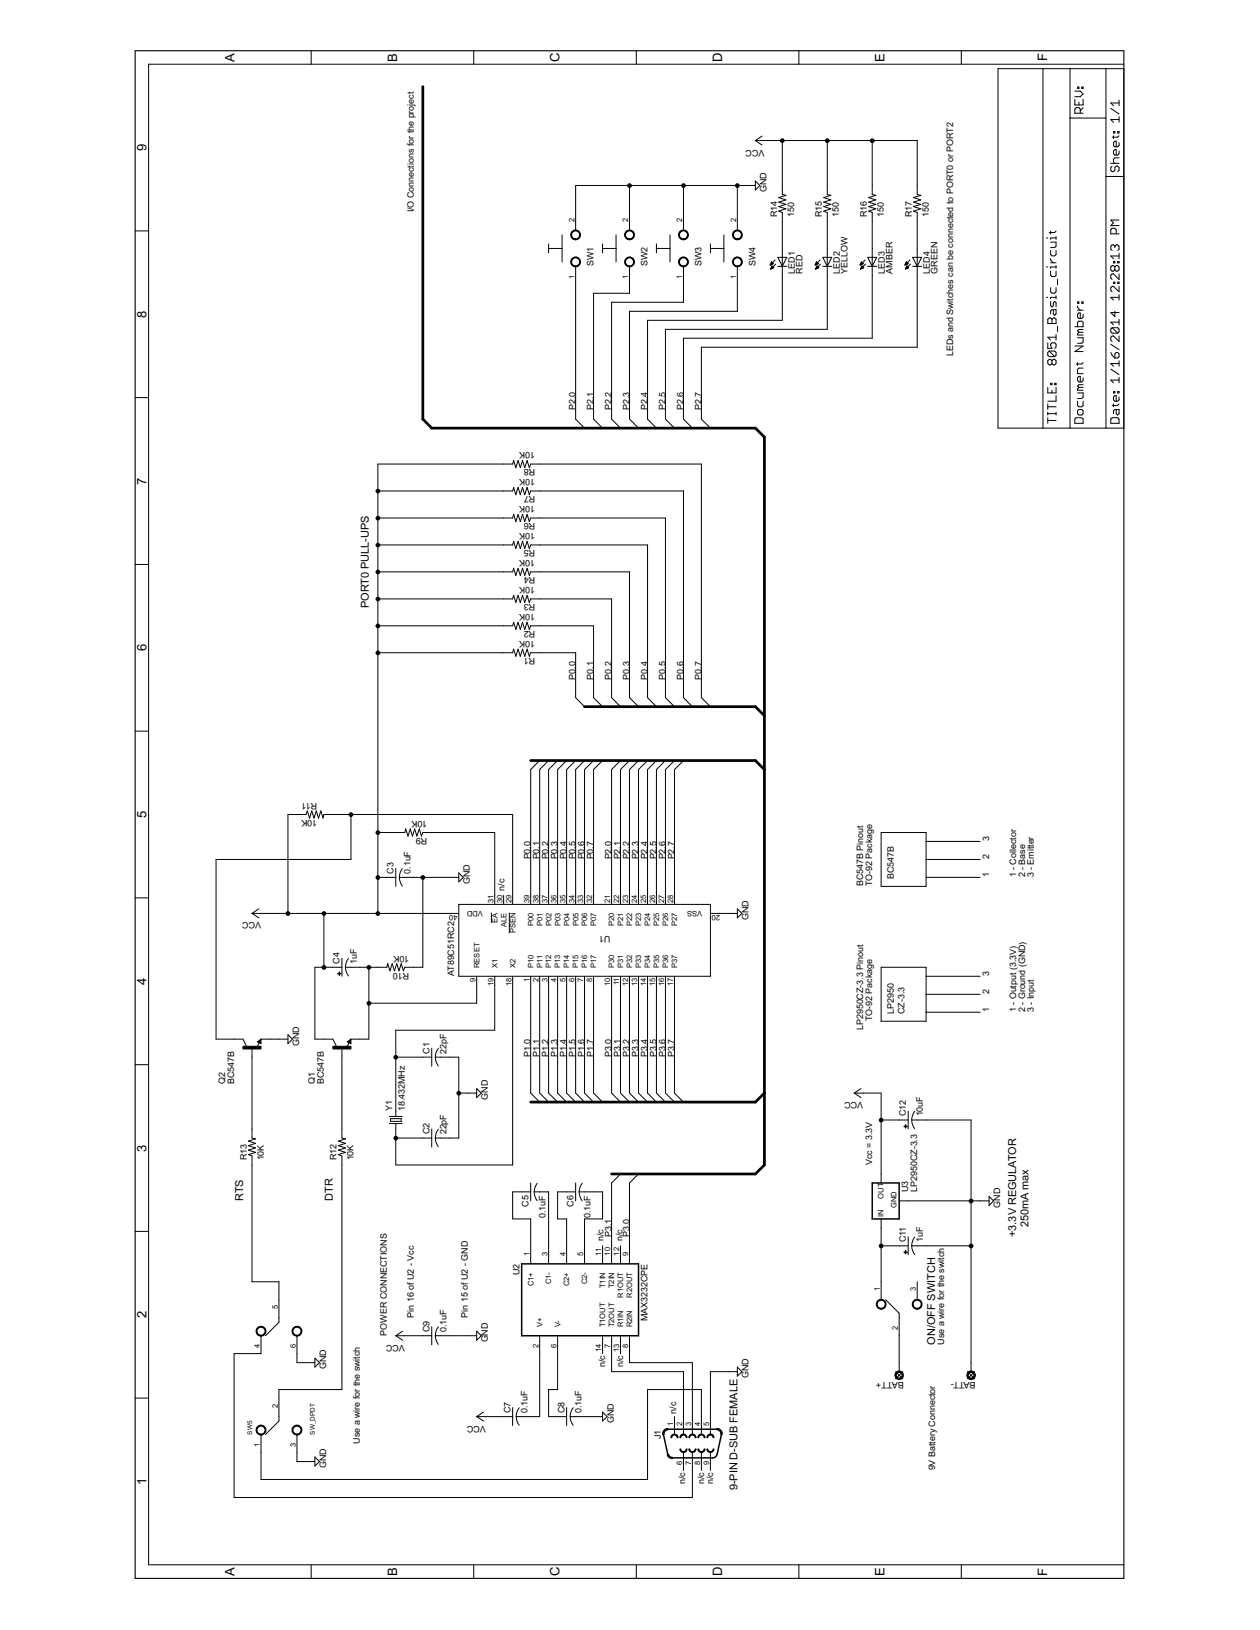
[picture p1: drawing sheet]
<svg xmlns="http://www.w3.org/2000/svg" width="216mm" height="279mm" viewBox="0 0 216 279" stroke-linecap="round" stroke-linejoin="round" font-family="sans-serif">
<g fill="none" stroke="#000" stroke-width=".17">
<path d="M53.3 8.7v2.3M81.2 8.7v2.3M109 8.7v2.3M136.9 8.7v2.3M164.7 8.7v2.3M171 11.8h21.6v61.6h-21.6zM178.7 11.8v61.6M183.3 11.8v61.6M184.2 17v1h1.4v-1M184.2 15.6h.9l.5 .5-.5 .5h-.9M184.6 14.9h.3v.3h-.3zM184.9 17.5v.5"/>
<path d="M185.1 19.4v-.7l-.2-.2h-.5l-.2 .2v.7h1.4M185.4 14.9h.2v.3h-.2zM185.6 18.5l-.5 .4M189.5 11.8v61.6M190.3 18.6l1.4 .9M191.7 17.2v.9M191.7 17.7h-1.4l.5 .4M192.6 11h-167.1v257.2h167.1M23.2 39.6h2.3M107.9 31.8v7.7M117.1 31.8v7.7M126.3 31.8v7.7"/>
<path d="M129.4 31.8h-30.8v7.7M129.4 24.1h27.8v9.2l.6 .2-1.3 .4 1.3 .4-1.3 .3 1.3 .4-1.3 .4 1.3 .4-1.3 .4 .7 .2v23.1h-37v12.3l1.5 1.6M129.4 31l.8 .8-.8 .8zM129.4 24.1l1.2 .8M130.6 23.3l-1.2 .8M134 24.1v9.2l.7 .2-1.3 .4 1.3 .4-1.3 .3 1.3 .4-1.3 .4 1.3 .4-1.3 .4 .6 .2v18.5h-23v16.9l1.5 1.6M141.8 24.1v9.2l.6 .2-1.3 .4 1.3 .4-1.3 .3 1.3 .4-1.3 .4 1.3 .4-1.3 .4 .7 .2v20.1h-27.8v15.3l1.6 1.6M149.5 24.1v9.2l.6 .2-1.3 .4 1.3 .4-1.3 .3 1.3 .4-1.3 .4 1.3 .4-1.3 .4 .7 .2v21.6h-32.4v13.8l1.5 1.6M180 39.6v.5M181 39.6l-.3 .3h-.9M183.3 20.2h6.2M189.5 30.2h3.1"/>
<path d="M190.3 28h1.4M190.6 28.5l-.3 .2v.5l.3 .2h.2l.2-.2v-.5l.3-.2h.2l.2 .2v.5l-.2 .2M190.8 22.6h.2v.2h-.2zM190.8 23.3v.4M191.5 22.6h.2v.2h-.2zM191.7 20v1M191.7 24.5v.4l-.2 .3h-.5l-.2-.3v-.4l.2-.3h.3v1M191.7 25.9v.5l-.2 .2h-.5l-.2-.2v-.5l.2-.3h.3v1M191.7 27.1h-.7l-.2 .2v.5l.2 .2M191.7 37.7h-1.4l.5 .5-.5 .5h1.4M191.7 23.3l-.2 .2h-.9M191.7 20.5h-1.4l.5 .5"/>
<path d="M94 41.8v1.5M94 42.6h2.3M96.3 40.3v4.6M98.6 45.7v26.1l1.6 1.6M103.3 41.8v1.5M103.3 42.6h2.3M105.6 40.3v4.6M107.9 45.7v4.6h-6.2v21.5l1.6 1.6M112.5 41.8v1.5M112.5 42.6h2.3M114.8 40.3v4.6M117.1 45.7v6.1h-12.3v20l1.5 1.6"/>
<path d="M121.7 41.8v1.5M121.7 42.6h2.3M124 40.3v4.6M126.3 45.7v7.7h-18.4v18.4l1.5 1.6M132 45.4h.1M132.1 45.2v.2M132.1 46.1h.1M132.1 45.1v.3M132.1 46v.1M132.2 45v.3M132.2 45.8v.3M132.2 44.9v.4"/>
<path d="M132.2 45.7v.3M132.3 45.6l-.2 .5M132.3 45.6l.3 .3-.5 .2M132.3 45v.3M132.3 45.6v.4M132.4 45v.3M132.4 45.7v.3M132.4 45.1v.1M132.5 45.2h.1M132.5 45.8v.1M132.5 45.2l-.3-.3-.2 .5M132.5 45.2l-.5 .2"/>
<path d="M132.8 44.6l-.8 .8M132.9 45.3l-.8 .8M133.3 44.1h1.5l-.8 1.6zM133.3 45.7h1.5M139.7 45.4h.1M139.8 45.2v.2M139.8 46.1h.1M139.8 45.1v.3M139.8 46v.1M139.9 44.9v.4M139.9 45.8v.3M139.9 45.7v.3"/>
<path d="M140 45.6l.3 .3-.6 .2zM140 45v.3M140 45.6v.4M140.1 45v.3M140.1 45.7v.3M140.1 45.1v.1M140.2 45.2h.1M140.2 45.8v.1M140.2 45.2l-.3-.3-.2 .5M140.2 45.2l-.5 .2M140.3 45.8v.1M140.5 44.6l-.8 .8"/>
<path d="M140.6 45.3l-.9 .8M141 45.7h1.5M141 44.1h1.5l-.7 1.6zM147.4 45.4h.1M147.5 45.2v.2M147.5 46.1h.1M147.5 45.1v.3M147.5 46v.1M147.6 44.9l.3 .3-.5 .2zM147.6 44.9v.4M147.6 45.8v.3M147.6 45.7v.3"/>
<path d="M147.7 45.6l.3 .3-.6 .2zM147.7 45v.3M147.7 45.6v.4M147.8 45v.3M147.8 45.7v.3M147.8 45.1v.1M147.9 45.2h.1M147.9 45.8v.1M148 45.8v.1M148.2 44.6l-.8 .8M148.3 45.3l-.9 .8M148.7 45.7h1.5"/>
<path d="M148.7 44.1h1.5l-.7 1.6zM155.1 45.4h.1M155.2 45.2v.2M155.2 46.1h.1M155.2 45.1v.3M155.2 46v.1M155.3 44.9v.4M155.3 45.8v.3M155.3 44.9l.3 .3-.5 .2zM155.3 45.7v.3M155.4 45.6l.3 .3-.5 .2zM155.4 45v.3"/>
<path d="M155.4 45.6v.4M155.5 45.1v.2M155.5 45.7v.3M155.5 45.1v.1M155.6 45.2h.1M155.6 45.8v.1M155.7 45.8v.1M155.9 44.6l-.8 .8M156 45.3l-.8 .8M156.4 45.7h1.5M156.4 44.1h1.5l-.7 1.6zM179.3 51h.2"/>
<path d="M179.3 45.8h.2M179.3 40.8h.2M179.5 54.7l.3-.2h.2l.3 .2 .2-.2h.2l.3 .2v.8h-1.5zM179.5 58.8v.9h.8l-.3-.5v-.2l.3-.2h.4l.3 .2v.5l-.3 .2M180 42.9v.7l.3 .3h.4l.3-.3v-.7M180 41.5h1v.7l-.3 .2h-.7M180 46.5v.7l.3 .2h.4l.3-.2v-.7M180 49.3v.7l.3 .2h.4l.3-.2v-.7M180 51.7v.7l.3 .2 .2-.2v-.5l.2-.2 .3 .2v.7M180 44.3v.3l.5 .4M180 45h1M180.3 54.7v.8"/>
<path d="M180.5 53.1v.7l.2 .2 .3-.2v-.7h-.7l-.3 .2v.5M181 51h-1v.2M181 40.6v.4M181 45.5v.5M181 50.7v.5M181 57.3v1M181 40.8h-1v.2M181 45.8h-1v.2M181 57.8h-1.5l.5 .5M181.2 47.9v.9M181.2 55.9v1M184.2 56h1.4v-.7l-.2-.2h-.5l-.3 .2v.7"/>
<path d="M184.2 59.3h1.4l-1.4 1h1.4M184.6 57.9h1v.7l-.2 .2h-.8M184.6 51.8h.3v.2h-.3zM184.6 52.5v.2l.5 .5M184.6 53.2h1M184.9 57l-.3 .2v.2h1M184.9 57h.7M185.4 51.8h.2v.2h-.2zM185.6 53.9v.5l-.2 .2h-.5l-.3-.2v-.5l.3-.3h.2v1M185.6 56.5h-.7l-.3 .2 .3 .3M190.3 59l1.4 .9M190.6 56.2h.9l.2 .2v.5l-.2 .2"/>
<path d="M190.6 56.2l-.3 .2v.5l.3 .2h.9M190.6 56.2l.9 .9M190.8 44.8h.2v.3h-.2zM190.8 48.4h.2v.2h-.2zM191 42.2l.3-.2h.2l.2 .2v.5l-.2 .2M191 45.8l.3-.3h.2l.2 .3v.4l-.2 .3h-.2l-.3-.3M191 42.2l-.2-.2h-.2l-.3 .2v.5l.3 .2M191 45.8l-.2-.3h-.2l-.3 .3v.4l.3 .3h.2l.2-.3M191 42.2v.3M191 45.8v.4M191 53.3v1l-.7-.7h1.4M191.3 40.1v-.7l-.3-.3h-.4l-.3 .3v.7h1.4"/>
<path d="M191.5 44.8h.2v.3h-.2zM191.5 48.4h.2v.2h-.2zM191.7 43.4v.9M191.7 46.9v1l-.9-1h-.2l-.3 .3v.5l.3 .2M191.7 49.1v.9l-.9-.9h-.2l-.3 .2v.5l.3 .2M191.7 50.5v.9M191.7 54.8v.9M191.7 57.6v.9l-.9-.9h-.2l-.3 .2v.5l.3 .2M191.7 55.2h-1.4l.5 .5M191.7 51h-1.4l.5 .4M191.7 43.9h-1.4l.5 .4M23.2 68.2h2.3"/>
<path d="M179.5 66.4v1h1.5v-1M179.5 72.1h1.5M179.5 69.2v1M179.5 70.7v.4M179.5 71.6v1M179.5 70.9h1.5M179.5 69.7h1.5M179.8 60.2l-.3 .2v.5l.3 .2h.9M179.8 60.2h.9l.3 .2v.5l-.3 .2M179.8 60.2l.9 .9M180 65.7h.3v.2h-.3zM180.3 61.8l-.3-.2h-.2l-.3 .2v.5l.3 .2h.2l.3-.2"/>
<path d="M180.3 61.8l.2-.2h.2l.3 .2v.5l-.3 .2h-.2l-.2-.2M180.3 61.8v.5M180.3 66.9v.5M180.7 65.7h.3v.2h-.3zM181 67.8v1h-1.5M181 70.7v.4M184.2 71.8l.2-.2h1l.2 .2v.8h-1.4zM184.6 67.4h1v.7l-.2 .2h-.8M184.6 68.8v.7l.3 .2h.5l.2-.2v-.7M184.6 62.1v.5M184.9 70.2h.5l.2 .2v.5l-.2 .2h-.5l-.3-.2v-.5zM184.9 66.4l-.3 .3v.2h1"/>
<path d="M184.9 66.4h.7M185.6 64.7v.5l-.2 .3h-.5l-.3-.3v-.5l.3-.2h.2v1M185.6 63.1h-.7l-.3 .2v.8h1M185.6 65.9h-.7l-.3 .3 .3 .2M185.6 62.1l-.2 .3h-1M190.3 71.8l.3-.2h.9l.2 .2v.8h-1.4zM190.3 63.3l1.4 .9M190.3 60.4l.3 .5 .4 .5M190.8 67.1h.2v.3h-.2zM190.8 69.2v.5M191 60.7l.3-.3h.2l.2 .3v.4l-.2 .3h-.5zM191.3 70.2v.7l.2 .2 .2-.2v-.7h-.7l-.2 .2v.5"/>
<path d="M191.5 67.1h.2v.3h-.2zM191.7 61.8v1M191.7 64.7v.9M191.7 68.1v.4l-.2 .3h-.5l-.2-.3v-.4l.2-.3h.3v1M191.7 69.2l-.2 .3h-.9M191.7 65.2h-1.4l.5 .4M191.7 62.3h-1.4l.5 .5M23.2 96.8h2.3M64.7 98h23.1l.2-.6 .4 1.2 .4-1.2 .4 1.2 .3-1.2 .4 1.2 .4-1.2 .4 1.2 .2-.6h17v21.6l1.5 1.5M64.7 93.4h23.1l.2-.6 .4 1.2 .4-1.2 .4 1.2 .3-1.2 .4 1.2 .4-1.2 .4 1.2 .2-.6h20.1v26.2l1.5 1.5M64.7 88.8h23.1l.2-.6 .4 1.2 .4-1.2 .4 1.2 .3-1.2 .4 1.2 .4-1.2 .4 1.2 .2-.6h23.1v30.8l1.6 1.5M64.7 84.2h23.1l.2-.7 .4 1.3 .4-1.3 .4 1.3 .3-1.3 .4 1.3 .4-1.3 .4 1.3 .2-.6h26.2v35.4l1.5 1.5"/>
<path d="M64.7 111.9h23.1l.2-.6 .4 1.2 .4-1.2 .4 1.2 .3-1.2 .4 1.2 .4-1.2 .4 1.2 .2-.6h7.7v7.7l1.6 1.5M64.7 107.3h23.1l.2-.6 .4 1.2 .4-1.2 .4 1.2 .3-1.2 .4 1.2 .4-1.2 .4 1.2 .2-.6h10.8v12.3l1.6 1.5M64.7 102.7h23.1l.2-.7 .4 1.3 .4-1.3 .4 1.3 .3-1.3 .4 1.3 .4-1.3 .4 1.3 .2-.6h13.9v16.9l1.5 1.5M23.2 125.3h2.3M60.1 139.6v7.7h-23.1v30.8h4.6l.6 1.3M92.5 130.4l-1.6 1.5v23.1M94 130.4l-1.5 1.5v23.1M95.5 130.4l-1.5 1.5v23.1M97.1 130.4l-1.6 1.5v23.1M98.6 130.4l-1.5 1.5v23.1M100.2 130.4l-1.6 1.5v23.1M101.7 130.4l-1.5 1.5v23.1"/>
<path d="M103.3 130.4l-1.6 1.5v23.1M106.3 130.4l-1.5 1.5v23.1M107.9 130.4l-1.6 1.5v23.1M109.4 130.4l-1.5 1.5v23.1M111 130.4l-1.6 1.5v23.1M112.5 130.4l-1.5 1.5v23.1M114 130.4l-1.5 1.5v23.1M115.6 130.4l-1.6 1.5v23.1M117.1 130.4l-1.5 1.5v23.1M121.7 121.1l-1.5-1.5v-40.1h-29.3l-.2 .7-.4-1.3-.4 1.3-.4-1.3-.3 1.3-.4-1.3-.4 1.3-.4-1.3-.2 .6h-23.1v77.1M23.2 153.9h2.3M43.2 156.6h35.4"/>
<path d="M43.2 156.6l1.1 .7M44.3 155.8l-1.1 .8M55.5 156.6v9.2M64.7 150.4h3.1M64.7 142.7h4.7l.1-.6 .4 1.2 .4-1.2 .4 1.2 .4-1.2 .3 1.2 .4-1.2 .4 1.2 .3-.6h12.3v12.3M67.8 148.9v3M68.4 150.4l.2 .8 .3 .7M68.4 150.4h10.2M68.9 148.9a2.48 2.48 0 0 0-.5 1.5M72.5 150.4v15.4h-3.1l-.3 .6-.4-1.2-.3 1.2-.4-1.2-.4 1.2-.4-1.2-.4 1.2-.4-1.2-.1 .6h-7.1M78.6 155h43.1v12.3h-43.1zM78.6 149.6l.8 .8-.8 .8z"/>
<path d="M84.2 156.4v1.8M86.3 153.5v1.5M87.3 156.4v3.6M87.8 155v-15.4h-32.3l-.1 .6-.4-1.2-.4 1.2-.4-1.2-.4 1.2-.4-1.2-.4 1.2-.3-1.2-.3 .6h-3.1v17M121.7 156.6h4.6M126.3 155.8l.8 .8-.8 .7zM151 142.7h7.7v9.2h-7.7zM158.7 147.3h9.2M158.7 144.2h9.2M158.7 150.4h9.2M43.2 179.7v15.4l.6 .1-1.2 .4 1.2 .4-1.2 .4 1.2 .4-1.2 .3 1.2 .4-1.2 .4 .6 .2v21.6h4.6v7l-2.3 2.3M44.1 178.6l.6-.5v.8z"/>
<path d="M44.4 178.6l.2-.1v.2l-.3-.1 .3-.3v.4M44.4 178.7l-.4 .8M44.7 178.1h4.6M49.3 177.4l.8 .7-.8 .8zM58.6 165.8h-4.6v12.3h3l.7 1.3M58.6 164.3v3M58.6 179.7v15.4l.6 .1-1.2 .4 1.2 .4-1.2 .4 1.2 .4-1.2 .3 1.2 .4-1.2 .4 .6 .2v40.1h-10.8v5.4l-2.3 2.3M59.2 165.8a2.48 2.48 0 0 0 .5 1.5M59.5 178.6l.6-.5v.8zM59.7 164.3l-.4 .7-.1 .8M59.8 178.7l-.3 .8M59.8 178.6l.2-.1v.2l-.3-.1 .3-.3v.4"/>
<path d="M63.2 165.8v12.3h-3.1M74 179.7v3.1M75.1 179.7a2.23 2.23 0 0 0-.5 1.5M81.7 167.3v4.7h-18.5M84.8 167.3v9.3h-17v14.8M87.8 167.3v32.4h-20v-7.1M90.9 167.3v20.1l1.6 1.5M92.5 167.3v20.1l1.5 1.5M94 167.3v20.1l1.5 1.5M95.5 167.3v20.1l1.6 1.5M97.1 167.3v20.1l1.5 1.5M98.6 167.3v20.1l1.6 1.5"/>
<path d="M100.2 167.3v20.1l1.5 1.5M101.7 167.3v20.1l1.6 1.5M104.8 167.3v20.1l1.5 1.5M106.3 167.3v20.1l1.6 1.5M107.9 167.3v20.1l1.5 1.5M109.4 167.3v20.1l1.6 1.5M111 167.3v20.1l1.5 1.5M112.5 167.3v20.1l1.5 1.5M114 167.3v20.1l1.6 1.5M115.6 167.3v20.1l1.5 1.5M151 165.8h7.7v9.2h-7.7zM158.7 170.4h9.2"/>
<path d="M158.7 167.3h9.2M158.7 173.5h9.2M23.2 182.5h2.3M66.7 191.4h2.2M66.7 192.6h2.2M66.9 191.7h1.8v.5h-1.8zM67.8 181.2h6.2M67.8 195.1h6.2M74 193.5v3.1M74.6 181.2l.1 .8 .4 .7M74.6 195.1l.1 .8 .4 .7M74.6 181.2h4v13.9h-4"/>
<path d="M75.1 193.6a2.23 2.23 0 0 0-.5 1.5M78.6 187.4h3.1M81.7 186.6l.8 .8-.8 .7zM146.4 187.4h4.6v15.4M146.4 187.4l1.1 .7M147.5 186.6l-1.1 .8M151 192h4.6M155.6 190.5v3M156.2 192a2.36 2.36 0 0 0 .5 1.5M156.2 192h10.2v43.1M156.7 190.5l-.3 .7-.2 .8M23.2 211.1h2.3"/>
<path d="M90.9 204.3h-3.1v4.6h3.1v7.7M90.9 202.8v3M91.5 204.3l.2 .8 .4 .7M91.5 204.3h2.5v12.3M92.1 202.8a2.36 2.36 0 0 0-.6 1.5M98.6 202.8v3M98.6 204.3h-3.1v4.6h1.6v7.7M99.2 204.3l.2 .8 .4 .7M99.8 202.8a2.36 2.36 0 0 0-.5 1.5h4v4.6h-3.1v7.7M103.3 213.6v3M106.3 201.2l-1.5 1.6v13.8M106.3 213.6v3"/>
<path d="M109.4 201.2l-1.5 1.6v13.8M151 208.9v13.9M151 213.6h4.6M154.1 205.8h15.4M155.6 212v3.1M156.2 213.6a2.48 2.48 0 0 0 .5 1.5M156.2 213.6h10.2M156.7 212l-.3 .7-.2 .9M157.2 219.7v3.1M169.5 205.1l.7 .7-.7 .8zM23.2 239.6h2.3M44.7 229v3h-4.6v24.7h78.5v-7.7"/>
<path d="M50.9 229v4.6h3.1M54 232.8l.7 .8-.7 .7zM67.8 229h6.2M67.8 229l1.2 .7M69 228.2l-1.2 .8M74 227.4v3.1M74.6 229l.1 .7 .4 .7M74.6 229h7.1M75.1 227.4a2.33 2.33 0 0 0-.5 1.6M81.7 228.2l.8 .8-.8 .7zM92.5 229v13.8h-4M95.5 229v9.2h-1.5v4.6h3.1"/>
<path d="M103.3 229v3M104.8 229v6.1h12.3v10.8M106.3 229v3M107.9 229v4.6h10.7v12.3M126.3 235.1h-4.6v10.8M126.3 234.3l.8 .8-.8 .8zM151.8 222.8l2.3 2.3v10M153.5 235.1l1.2 1.2M154.7 235.1l-1.2 1.2M165.8 235.1l1.2 1.2M167 235.1l-1.2 1.2M44.7 245.9v7.7h66.3v-15.4h9.2v7.7"/>
<path d="M50.9 245.9v4.6h3.1M54 249.7l.7 .8-.7 .8zM81.7 242.8h6.1M81.7 242.8l1.1 .8M82.8 242l-1.1 .8M87.8 241.3v3M88.5 242.8a2.36 2.36 0 0 0 .5 1.5M89 241.3a2.48 2.48 0 0 0-.5 1.5M97.1 241.3v3M98.2 241.3l-.4 .7-.1 .8M103.3 242.8h-5.6a2.36 2.36 0 0 0 .5 1.5M103.3 242l.7 .8-.7 .8z"/>
<path d="M115.6 242.8v3.1M117.1 249v3.1M120.2 249v3.1M121.7 249v3.1M53.3 268.2v2.4M81.2 268.2v2.4M109 268.2v2.4M136.9 268.2v2.4M164.7 268.2v2.4"/>
</g>
<path d="M89.4 216.6h20v12.4h-20zM149.5 202.8h4.6v6.1h-4.6zM113.7 245.9l.7 3.4M114.4 245h8.5M123.6 245.9l-.7 3.4-.4 .5-.4 .1h-6.9" fill="none" stroke="#000" stroke-width=".25"/>
<path d="M41.6 179.3h3.1v.5h-3.1zM57 179.3h3.1v.5h-3.1zM57.9 166.9h.5zM58.1 166.6l.1 .6zM154.9 193l.5 .1zM155.1 192.8l.1 .6zM154.9 214.6l.5 .1zM155.1 214.4l.1 .5z" fill="#000" stroke="#000" stroke-width=".17"/>
<g fill="#000" stroke="#000" stroke-width=".17">
<path d="M98 44.3a.85 .85 0 0 1 1.4 .2 .85 .85 0 0 1-.8 1.2v-.1a.7 .7 0 0 1-.6-1 .7 .7 0 0 1 1.1-.2 .7 .7 0 0 1-.3 1.2h-.2v.1a.85 .85 0 0 1-.7-.5 .85 .85 0 0 1 .1-.9z" fill-rule="evenodd"/>
<path d="M98 39.7a.85 .85 0 0 1 1.4 .2 .85 .85 0 0 1-.8 1.2v-.1a.69 .69 0 0 1-.6-1 .69 .69 0 0 1 1.1-.2 .69 .69 0 0 1-.3 1.1l-.2 .1v.1a.85 .85 0 0 1-.7-.5 .85 .85 0 0 1 .1-.9z" fill-rule="evenodd"/>
<path d="M107.3 44.3a.85 .85 0 0 1 1.4 .3 .85 .85 0 0 1-.8 1.1v-.1a.7 .7 0 0 1-.7-1 .7 .7 0 0 1 1.2-.2 .7 .7 0 0 1-.3 1.2h-.2v.1a.85 .85 0 0 1-.8-.5 .85 .85 0 0 1 .2-.9z" fill-rule="evenodd"/>
<path d="M107.3 39.7a.85 .85 0 0 1 1.4 .2 .85 .85 0 0 1-.8 1.2v-.1a.69 .69 0 0 1-.7-1 .69 .69 0 0 1 1.2-.2 .69 .69 0 0 1-.3 1.1l-.2 .1v.1a.85 .85 0 0 1-.8-.5 .85 .85 0 0 1 .2-.9z" fill-rule="evenodd"/>
<path d="M116.5 44.3a.85 .85 0 0 1 1.4 .2 .85 .85 0 0 1-.8 1.2v-.1a.7 .7 0 0 1-.7-1 .7 .7 0 0 1 1.2-.2 .7 .7 0 0 1-.3 1.2h-.2v.1a.85 .85 0 0 1-.8-.5 .85 .85 0 0 1 .2-.9z" fill-rule="evenodd"/>
<path d="M116.5 39.7a.85 .85 0 0 1 1.4 .2 .85 .85 0 0 1-.8 1.2v-.1a.69 .69 0 0 1-.7-1 .69 .69 0 0 1 1.2-.2 .69 .69 0 0 1-.3 1.1l-.2 .1v.1a.85 .85 0 0 1-.8-.5 .85 .85 0 0 1 .2-.9z" fill-rule="evenodd"/>
<path d="M125.7 44.3a.85 .85 0 0 1 1.4 .3 .85 .85 0 0 1-.8 1.1v-.1a.7 .7 0 0 1-.6-1 .7 .7 0 0 1 1.1-.2 .7 .7 0 0 1-.2 1.2h-.3v.1a.85 .85 0 0 1-.7-.5 .85 .85 0 0 1 .1-.9z" fill-rule="evenodd"/>
<path d="M125.7 39.7a.85 .85 0 0 1 1.4 .2 .85 .85 0 0 1-.8 1.2v-.1a.69 .69 0 0 1-.6-1 .69 .69 0 0 1 1.1-.2 .69 .69 0 0 1-.2 1.1l-.3 .1v.1a.85 .85 0 0 1-.7-.5 .85 .85 0 0 1 .1-.9z" fill-rule="evenodd"/>
<path d="M44.1 227.6a.85 .85 0 0 1 1.4 .2 .85 .85 0 0 1-.8 1.2v-.1a.69 .69 0 0 1-.6-1 .69 .69 0 0 1 1.1-.2 .69 .69 0 0 1-.2 1.1l-.3 .1v.1a.85 .85 0 0 1-.8-.5 .85 .85 0 0 1 .2-.9z" fill-rule="evenodd"/>
<path d="M50.3 227.6a.85 .85 0 0 1 1.4 .2 .85 .85 0 0 1-.8 1.2v-.1a.69 .69 0 0 1-.7-1 .69 .69 0 0 1 1.2-.2 .69 .69 0 0 1-.3 1.1l-.2 .1v.1a.83 .83 0 0 1-.8-.5 .83 .83 0 0 1 .2-.9z" fill-rule="evenodd"/>
<path d="M150.4 223a.85 .85 0 0 1 1.4 .2 .85 .85 0 0 1-.8 1.2v-.1a.69 .69 0 0 1-.7-1 .69 .69 0 0 1 1.2-.2 .69 .69 0 0 1-.3 1.1l-.2 .1v.1a.85 .85 0 0 1-.8-.5 .85 .85 0 0 1 .2-.9z" fill-rule="evenodd"/>
<path d="M153.6 235.2a.74 .74 0 0 1 1.2 .3 .74 .74 0 0 1-.7 1v-.3a.5 .5 0 0 1-.4-.7 .5 .5 0 0 1 .8-.1 .5 .5 0 0 1-.3 .8h-.1v.3a.74 .74 0 0 1-.7-.5 .74 .74 0 0 1 .2-.8z" fill-rule="evenodd"/>
<path d="M156.5 223a.85 .85 0 0 1 1.4 .2 .85 .85 0 0 1-.7 1.2v-.1a.69 .69 0 0 1-.7-1 .69 .69 0 0 1 1.1-.2 .69 .69 0 0 1-.2 1.1l-.2 .1v.1a.85 .85 0 0 1-.8-.5 .85 .85 0 0 1 .1-.9z" fill-rule="evenodd"/>
<path d="M165.9 235.2a.74 .74 0 0 1 1.2 .3 .74 .74 0 0 1-.7 1v-.3a.5 .5 0 0 1-.4-.7 .5 .5 0 0 1 .8-.1 .5 .5 0 0 1-.2 .8h-.2v.3a.74 .74 0 0 1-.7-.5 .74 .74 0 0 1 .2-.8z" fill-rule="evenodd"/>
<path d="M44.1 244.6a.85 .85 0 0 1 1.4 .2 .85 .85 0 0 1-.8 1.2v-.2a.69 .69 0 0 1-.6-.9 .69 .69 0 0 1 1.1-.2 .69 .69 0 0 1-.2 1.1h-.3v.2a.85 .85 0 0 1-.8-.5 .85 .85 0 0 1 .2-.9z" fill-rule="evenodd"/>
<path d="M50.3 244.6a.85 .85 0 0 1 1.4 .2 .85 .85 0 0 1-.8 1.2v-.2a.69 .69 0 0 1-.7-.9 .69 .69 0 0 1 1.2-.2 .69 .69 0 0 1-.3 1.1h-.2v.2a.83 .83 0 0 1-.8-.5 .83 .83 0 0 1 .2-.9z" fill-rule="evenodd"/>
<path d="M113.8 245.1l.6-.2v.2l-.5 .2-.1 .6h-.2a.77 .77 0 0 1 .2-.8z" fill-rule="evenodd"/>
<path d="M114.3 249.3h.3a.68 .68 0 0 0 .6 .5v.2h-.4l-.4-.3z" fill-rule="evenodd"/>
<path d="M115.2 246a.62 .62 0 0 1 .6-.1 .62 .62 0 0 1 .4 .5h-.2a.47 .47 0 0 0-.4-.4 .47 .47 0 0 0-.5 .4h-.1v-.1z" fill-rule="evenodd"/>
<path d="M116.5 248.4h.1a.47 .47 0 0 0 .5 .4 .47 .47 0 0 0 .5-.4h.1a.61 .61 0 0 1-.6 .6 .61 .61 0 0 1-.6-.6z" fill-rule="evenodd"/>
<path d="M116.7 246a.62 .62 0 0 1 .7-.1 .62 .62 0 0 1 .3 .5h-.1a.47 .47 0 0 0-.5-.4 .47 .47 0 0 0-.5 .4h-.1v-.1z" fill-rule="evenodd"/>
<path d="M118 248.4h.2a.46 .46 0 0 0 .4 .4 .46 .46 0 0 0 .5-.4h.2a.62 .62 0 0 1-.7 .6 .62 .62 0 0 1-.6-.6z" fill-rule="evenodd"/>
<path d="M118.2 246a.63 .63 0 0 1 .7-.1 .63 .63 0 0 1 .4 .5h-.2a.46 .46 0 0 0-.5-.4 .46 .46 0 0 0-.4 .4h-.2v-.1z" fill-rule="evenodd"/>
<path d="M119.6 248.4h.1a.47 .47 0 0 0 .5 .4 .47 .47 0 0 0 .4-.4h.2a.61 .61 0 0 1-.6 .6 .61 .61 0 0 1-.6-.6z" fill-rule="evenodd"/>
<path d="M119.8 246a.62 .62 0 0 1 .6-.1 .62 .62 0 0 1 .4 .5h-.2a.47 .47 0 0 0-.4-.4 .47 .47 0 0 0-.5 .4h-.1v-.1z" fill-rule="evenodd"/>
<path d="M121.1 248.4h.2a.47 .47 0 0 0 .4 .4 .47 .47 0 0 0 .5-.4h.1a.61 .61 0 0 1-.6 .6 .61 .61 0 0 1-.6-.6z" fill-rule="evenodd"/>
<path d="M121.3 246a.62 .62 0 0 1 .7-.1 .62 .62 0 0 1 .3 .5h-.1a.47 .47 0 0 0-.5-.4 .47 .47 0 0 0-.4 .4h-.2v-.1z" fill-rule="evenodd"/>
<path d="M122.9 244.9a.87 .87 0 0 1 .8 1h-.2l-.1-.6-.5-.2z" fill-rule="evenodd"/>
<circle cx="107.9" cy="31.8" r=".32"/>
<circle cx="117.1" cy="31.8" r=".32"/>
<circle cx="126.3" cy="31.8" r=".32"/>
<circle cx="134" cy="24.1" r=".32"/>
<circle cx="141.8" cy="24.1" r=".32"/>
<circle cx="149.5" cy="24.1" r=".32"/>
<circle cx="64.7" cy="98" r=".32"/>
<circle cx="64.7" cy="84.2" r=".32"/>
<circle cx="64.7" cy="93.4" r=".32"/>
<circle cx="64.7" cy="88.8" r=".32"/>
<circle cx="64.7" cy="107.3" r=".32"/>
<circle cx="64.7" cy="111.9" r=".32"/>
<circle cx="64.7" cy="102.7" r=".32"/>
<circle cx="60.1" cy="139.6" r=".32"/>
<circle cx="49.3" cy="156.6" r=".32"/>
<circle cx="55.5" cy="156.6" r=".32"/>
<circle cx="64.7" cy="156.6" r=".32"/>
<circle cx="64.7" cy="150.4" r=".32"/>
<circle cx="64.7" cy="142.7" r=".32"/>
<circle cx="72.5" cy="150.4" r=".32"/>
<circle cx="55.5" cy="165.8" r=".32"/>
<circle cx="63.2" cy="165.8" r=".32"/>
<circle cx="63.2" cy="172" r=".32"/>
<circle cx="67.8" cy="195.1" r=".32"/>
<circle cx="67.8" cy="181.2" r=".32"/>
<circle cx="78.6" cy="187.4" r=".32"/>
<circle cx="151" cy="192" r=".32"/>
<circle cx="151" cy="213.6" r=".32"/>
<circle cx="166.4" cy="205.9" r=".32"/>
<circle cx="166.4" cy="213.6" r=".32"/>
</g>
<path d="M23.2 8.7h169.4v261.9h-169.4z" fill="none" stroke="#000" stroke-width=".19"/>
<path d="M72.5 14.9v56.9l1.5 1.6h55.4l1.6 1.5v124.8l-1.6 1.5h-24.6M90.9 130.4h38.5l1.6 1.5M100.2 121.1h29.2l1.6 1.6M131 187.4l-1.6 1.5h-38.5" fill="none" stroke="#000" stroke-width=".47"/>
<g font-size="2.5">
<text x="40.2" y="10.6" transform="rotate(-90 40.2 10.6)">A</text>
<text x="68" y="10.6" transform="rotate(-90 68 10.6)">B</text>
<text x="95.9" y="10.7" transform="rotate(-90 95.9 10.7)">C</text>
<text x="123.7" y="10.7" transform="rotate(-90 123.7 10.7)">D</text>
<text x="151.6" y="10.6" transform="rotate(-90 151.6 10.6)">E</text>
<text x="179.4" y="10.5" transform="rotate(-90 179.4 10.5)">F</text>
<text x="25.1" y="25.9" transform="rotate(-90 25.1 25.9)">9</text>
<text x="25.1" y="54.5" transform="rotate(-90 25.1 54.5)">8</text>
<text x="25.1" y="83.1" transform="rotate(-90 25.1 83.1)">7</text>
<text x="25.1" y="111.7" transform="rotate(-90 25.1 111.7)">6</text>
<text x="25.1" y="140.2" transform="rotate(-90 25.1 140.2)">5</text>
<text x="25.1" y="168.8" transform="rotate(-90 25.1 168.8)">4</text>
<text x="25.1" y="197.4" transform="rotate(-90 25.1 197.4)">3</text>
<text x="25.1" y="226" transform="rotate(-90 25.1 226)">2</text>
<text x="25.1" y="254.6" transform="rotate(-90 25.1 254.6)">1</text>
<text x="40.2" y="270.1" transform="rotate(-90 40.2 270.1)">A</text>
<text x="68" y="270.1" transform="rotate(-90 68 270.1)">B</text>
<text x="95.9" y="270.2" transform="rotate(-90 95.9 270.2)">C</text>
<text x="123.7" y="270.2" transform="rotate(-90 123.7 270.2)">D</text>
<text x="151.6" y="270.1" transform="rotate(-90 151.6 270.1)">E</text>
<text x="179.4" y="270.1" transform="rotate(-90 179.4 270.1)">F</text>
</g>
<g font-size="2.1">
<text x="63.2" y="104.2" transform="rotate(-90 63.2 104.2)">PORT0 PULL-UPS</text>
<text x="41.6" y="205.9" transform="rotate(-90 41.6 205.9)">RTS</text>
<text x="57" y="205.9" transform="rotate(-90 57 205.9)">DTR</text>
<text x="174.1" y="212" transform="rotate(-90 174.1 212)">+3.3V REGULATOR</text>
<text x="176.3" y="210.3" transform="rotate(-90 176.3 210.3)">250mA max</text>
<text x="160.2" y="230.5" transform="rotate(-90 160.2 230.5)">ON/OFF SWITCH</text>
<text x="126.4" y="255.4" transform="rotate(-90 126.4 255.4)">9-PIN D-SUB FEMALE</text>
</g>
<g font-size="1.7">
<text x="131" y="25.6" transform="rotate(-180 131 25.6)">VCC</text>
<text x="131.4" y="33" transform="rotate(-90 131.4 33)">GND</text>
<text x="70.9" y="36.4" transform="rotate(-90 70.9 36.4)">I/O Connections for the project</text>
<text x="133.1" y="37.2" transform="rotate(-90 133.1 37.2)">R14</text>
<text x="136.1" y="37.2" transform="rotate(-90 136.1 37.2)">150</text>
<text x="140.8" y="37.2" transform="rotate(-90 140.8 37.2)">R15</text>
<text x="143.8" y="37.2" transform="rotate(-90 143.8 37.2)">150</text>
<text x="148.5" y="37.2" transform="rotate(-90 148.5 37.2)">R16</text>
<text x="151.5" y="37.2" transform="rotate(-90 151.5 37.2)">150</text>
<text x="156.2" y="37.2" transform="rotate(-90 156.2 37.2)">R17</text>
<text x="159.2" y="37.2" transform="rotate(-90 159.2 37.2)">150</text>
<text x="101.7" y="45.7" transform="rotate(-90 101.7 45.7)">SW1</text>
<text x="110.9" y="45.7" transform="rotate(-90 110.9 45.7)">SW2</text>
<text x="120.2" y="45.7" transform="rotate(-90 120.2 45.7)">SW3</text>
<text x="129.4" y="45.7" transform="rotate(-90 129.4 45.7)">SW4</text>
<text x="136.2" y="46.9" transform="rotate(-90 136.2 46.9)">LED1</text>
<text x="137.5" y="46.9" transform="rotate(-90 137.5 46.9)">RED</text>
<text x="143.9" y="46.9" transform="rotate(-90 143.9 46.9)">LED2</text>
<text x="145.2" y="46.9" transform="rotate(-90 145.2 46.9)">YELLOW</text>
<text x="151.6" y="46.9" transform="rotate(-90 151.6 46.9)">LED3</text>
<text x="152.9" y="46.9" transform="rotate(-90 152.9 46.9)">AMBER</text>
<text x="159.3" y="46.9" transform="rotate(-90 159.3 46.9)">LED4</text>
<text x="160.6" y="46.9" transform="rotate(-90 160.6 46.9)">GREEN</text>
<text x="163.3" y="61.1" transform="rotate(-90 163.3 61.1)">LEDs and Switches can be connected to PORT0 or PORT2</text>
<text x="98.6" y="70.3" transform="rotate(-90 98.6 70.3)">P2.0</text>
<text x="101.7" y="70.3" transform="rotate(-90 101.7 70.3)">P2.1</text>
<text x="104.8" y="70.3" transform="rotate(-90 104.8 70.3)">P2.2</text>
<text x="107.9" y="70.3" transform="rotate(-90 107.9 70.3)">P2.3</text>
<text x="110.9" y="70.3" transform="rotate(-90 110.9 70.3)">P2.4</text>
<text x="114" y="70.3" transform="rotate(-90 114 70.3)">P2.5</text>
<text x="117.1" y="70.3" transform="rotate(-90 117.1 70.3)">P2.6</text>
<text x="120.2" y="70.3" transform="rotate(-90 120.2 70.3)">P2.7</text>
<text x="91.7" y="77.5" transform="rotate(-180 91.7 77.5)">10K</text>
<text x="91.7" y="82.2" transform="rotate(-180 91.7 82.2)">10K</text>
<text x="91.7" y="80.5" transform="rotate(-180 91.7 80.5)">R8</text>
<text x="91.7" y="86.8" transform="rotate(-180 91.7 86.8)">10K</text>
<text x="91.7" y="89.7" transform="rotate(-180 91.7 89.7)">R6</text>
<text x="91.7" y="85.1" transform="rotate(-180 91.7 85.1)">R7</text>
<text x="91.7" y="91.4" transform="rotate(-180 91.7 91.4)">10K</text>
<text x="91.7" y="94.3" transform="rotate(-180 91.7 94.3)">R5</text>
<text x="91.7" y="100.6" transform="rotate(-180 91.7 100.6)">10K</text>
<text x="91.7" y="96" transform="rotate(-180 91.7 96)">10K</text>
<text x="91.7" y="98.9" transform="rotate(-180 91.7 98.9)">R4</text>
<text x="91.7" y="105.3" transform="rotate(-180 91.7 105.3)">10K</text>
<text x="91.7" y="103.6" transform="rotate(-180 91.7 103.6)">R3</text>
<text x="91.7" y="109.9" transform="rotate(-180 91.7 109.9)">10K</text>
<text x="91.7" y="112.8" transform="rotate(-180 91.7 112.8)">R1</text>
<text x="91.7" y="108.2" transform="rotate(-180 91.7 108.2)">R2</text>
<text x="98.6" y="116.5" transform="rotate(-90 98.6 116.5)">P0.0</text>
<text x="101.7" y="116.5" transform="rotate(-90 101.7 116.5)">P0.1</text>
<text x="104.8" y="116.5" transform="rotate(-90 104.8 116.5)">P0.2</text>
<text x="107.9" y="116.5" transform="rotate(-90 107.9 116.5)">P0.3</text>
<text x="110.9" y="116.5" transform="rotate(-90 110.9 116.5)">P0.4</text>
<text x="114" y="116.5" transform="rotate(-90 114 116.5)">P0.5</text>
<text x="117.1" y="116.5" transform="rotate(-90 117.1 116.5)">P0.6</text>
<text x="120.2" y="116.5" transform="rotate(-90 120.2 116.5)">P0.7</text>
<text x="54.3" y="137.6" transform="rotate(-180 54.3 137.6)">R11</text>
<text x="54.4" y="140.5" transform="rotate(-180 54.4 140.5)">10K</text>
<text x="73.2" y="140.7" transform="rotate(-180 73.2 140.7)">10K</text>
<text x="73.2" y="143.6" transform="rotate(-180 73.2 143.6)">R9</text>
<text x="67.4" y="149.8" transform="rotate(-90 67.4 149.8)">C3</text>
<text x="70.4" y="149.8" transform="rotate(-90 70.4 149.8)">0.1uF</text>
<text x="90.9" y="147.3" transform="rotate(-90 90.9 147.3)">P0.0</text>
<text x="92.5" y="147.3" transform="rotate(-90 92.5 147.3)">P0.1</text>
<text x="94" y="147.3" transform="rotate(-90 94 147.3)">P0.2</text>
<text x="95.5" y="147.3" transform="rotate(-90 95.5 147.3)">P0.3</text>
<text x="97.1" y="147.3" transform="rotate(-90 97.1 147.3)">P0.4</text>
<text x="98.6" y="147.3" transform="rotate(-90 98.6 147.3)">P0.5</text>
<text x="100.2" y="147.3" transform="rotate(-90 100.2 147.3)">P0.6</text>
<text x="101.7" y="147.3" transform="rotate(-90 101.7 147.3)">P0.7</text>
<text x="104.8" y="147.3" transform="rotate(-90 104.8 147.3)">P2.0</text>
<text x="106.3" y="147.3" transform="rotate(-90 106.3 147.3)">P2.1</text>
<text x="107.9" y="147.3" transform="rotate(-90 107.9 147.3)">P2.2</text>
<text x="109.4" y="147.3" transform="rotate(-90 109.4 147.3)">P2.3</text>
<text x="110.9" y="147.3" transform="rotate(-90 110.9 147.3)">P2.4</text>
<text x="112.5" y="147.3" transform="rotate(-90 112.5 147.3)">P2.5</text>
<text x="114" y="147.3" transform="rotate(-90 114 147.3)">P2.6</text>
<text x="115.6" y="147.3" transform="rotate(-90 115.6 147.3)">P2.7</text>
<text x="169.5" y="147.3" transform="rotate(-90 169.5 147.3)">2</text>
<text x="169.5" y="144.2" transform="rotate(-90 169.5 144.2)">3</text>
<text x="80.5" y="151.6" transform="rotate(-90 80.5 151.6)">GND</text>
<text x="86.5" y="152.7" transform="rotate(-90 86.5 152.7)">n/c</text>
<text x="147.9" y="151.9" transform="rotate(-90 147.9 151.9)">BC547B Pinout</text>
<text x="149.5" y="151.9" transform="rotate(-90 149.5 151.9)">TO-92 Package</text>
<text x="153.1" y="150.7" transform="rotate(-90 153.1 150.7)">BC547B</text>
<text x="169.5" y="150.4" transform="rotate(-90 169.5 150.4)">1</text>
<text x="174.1" y="150.4" transform="rotate(-90 174.1 150.4)">1 - Collector</text>
<text x="175.6" y="150.4" transform="rotate(-90 175.6 150.4)">2 - Base</text>
<text x="177.2" y="150.4" transform="rotate(-90 177.2 150.4)">3 - Emitter</text>
<text x="44.7" y="158.1" transform="rotate(-180 44.7 158.1)">VCC</text>
<text x="104.6" y="160.4" transform="rotate(-180 104.6 160.4)">U1</text>
<text x="128.3" y="157.7" transform="rotate(-90 128.3 157.7)">GND</text>
<text x="58.2" y="165.2" transform="rotate(-90 58.2 165.2)">C4</text>
<text x="61.1" y="165.2" transform="rotate(-90 61.1 165.2)">1uF</text>
<text x="70.1" y="163.8" transform="rotate(-180 70.1 163.8)">10K</text>
<text x="70.1" y="166.7" transform="rotate(-180 70.1 166.7)">R10</text>
<text x="77.8" y="167.3" transform="rotate(-90 77.8 167.3)">AT89C51RC2</text>
<text x="169.5" y="167.3" transform="rotate(-90 169.5 167.3)">3</text>
<text x="153.1" y="173.8" transform="rotate(-90 153.1 173.8)">LP2950</text>
<text x="155" y="173.8" transform="rotate(-90 155 173.8)">CZ-3.3</text>
<text x="169.5" y="173.5" transform="rotate(-90 169.5 173.5)">1</text>
<text x="169.5" y="170.4" transform="rotate(-90 169.5 170.4)">2</text>
<text x="174.1" y="173.5" transform="rotate(-90 174.1 173.5)">1 - Output (3.3V)</text>
<text x="175.6" y="173.5" transform="rotate(-90 175.6 173.5)">2 - Ground (GND)</text>
<text x="177.2" y="173.5" transform="rotate(-90 177.2 173.5)">3 - Input</text>
<text x="51.3" y="179.3" transform="rotate(-90 51.3 179.3)">GND</text>
<text x="147.9" y="176.6" transform="rotate(-90 147.9 176.6)">LP2950CZ-3.3 Pinout</text>
<text x="149.5" y="175" transform="rotate(-90 149.5 175)">TO-92 Package</text>
<text x="38.6" y="185.8" transform="rotate(-90 38.6 185.8)">Q2</text>
<text x="40.1" y="185.8" transform="rotate(-90 40.1 185.8)">BC547B</text>
<text x="54" y="185.8" transform="rotate(-90 54 185.8)">Q1</text>
<text x="55.5" y="185.8" transform="rotate(-90 55.5 185.8)">BC547B</text>
<text x="73.6" y="180.6" transform="rotate(-90 73.6 180.6)">C1</text>
<text x="76.5" y="180.6" transform="rotate(-90 76.5 180.6)">22pF</text>
<text x="90.9" y="181.2" transform="rotate(-90 90.9 181.2)">P1.0</text>
<text x="92.5" y="181.2" transform="rotate(-90 92.5 181.2)">P1.1</text>
<text x="94" y="181.2" transform="rotate(-90 94 181.2)">P1.2</text>
<text x="95.5" y="181.2" transform="rotate(-90 95.5 181.2)">P1.3</text>
<text x="97.1" y="181.2" transform="rotate(-90 97.1 181.2)">P1.4</text>
<text x="98.6" y="181.2" transform="rotate(-90 98.6 181.2)">P1.5</text>
<text x="100.2" y="181.2" transform="rotate(-90 100.2 181.2)">P1.6</text>
<text x="101.7" y="181.2" transform="rotate(-90 101.7 181.2)">P1.7</text>
<text x="104.8" y="181.2" transform="rotate(-90 104.8 181.2)">P3.0</text>
<text x="106.3" y="181.2" transform="rotate(-90 106.3 181.2)">P3.1</text>
<text x="107.9" y="181.2" transform="rotate(-90 107.9 181.2)">P3.2</text>
<text x="109.4" y="181.2" transform="rotate(-90 109.4 181.2)">P3.3</text>
<text x="110.9" y="181.2" transform="rotate(-90 110.9 181.2)">P3.4</text>
<text x="112.5" y="181.2" transform="rotate(-90 112.5 181.2)">P3.5</text>
<text x="114" y="181.2" transform="rotate(-90 114 181.2)">P3.6</text>
<text x="115.6" y="181.2" transform="rotate(-90 115.6 181.2)">P3.7</text>
<text x="67.2" y="190.4" transform="rotate(-90 67.2 190.4)">Y1</text>
<text x="69.4" y="190.4" transform="rotate(-90 69.4 190.4)">18.432MHz</text>
<text x="83.6" y="188.5" transform="rotate(-90 83.6 188.5)">GND</text>
<text x="147.9" y="188.9" transform="rotate(-180 147.9 188.9)">VCC</text>
<text x="155.2" y="191.4" transform="rotate(-90 155.2 191.4)">C12</text>
<text x="158.2" y="191.4" transform="rotate(-90 158.2 191.4)">10uF</text>
<text x="73.6" y="194.5" transform="rotate(-90 73.6 194.5)">C2</text>
<text x="76.5" y="194.5" transform="rotate(-90 76.5 194.5)">22pF</text>
<text x="42.3" y="198.9" transform="rotate(-90 42.3 198.9)">R13</text>
<text x="45.2" y="198.9" transform="rotate(-90 45.2 198.9)">10K</text>
<text x="57.7" y="198.9" transform="rotate(-90 57.7 198.9)">R12</text>
<text x="60.6" y="198.9" transform="rotate(-90 60.6 198.9)">10K</text>
<text x="149.5" y="199.7" transform="rotate(-90 149.5 199.7)">Vcc = 3.3V</text>
<text x="90.5" y="206.9" transform="rotate(-90 90.5 206.9)">C5</text>
<text x="93.5" y="208.8" transform="rotate(-90 93.5 208.8)">0.1uF</text>
<text x="98.2" y="206.9" transform="rotate(-90 98.2 206.9)">C6</text>
<text x="101.2" y="208.8" transform="rotate(-90 101.2 208.8)">0.1uF</text>
<text x="155.6" y="204.3" transform="rotate(-90 155.6 204.3)">U3</text>
<text x="157.2" y="204.3" transform="rotate(-90 157.2 204.3)">LP2950CZ-3.3</text>
<text x="171.4" y="207" transform="rotate(-90 171.4 207)">GND</text>
<text x="103.4" y="212.8" transform="rotate(-90 103.4 212.8)">n/c</text>
<text x="104.8" y="212" transform="rotate(-90 104.8 212)">P3.1</text>
<text x="106.6" y="212.8" transform="rotate(-90 106.6 212.8)">n/c</text>
<text x="107.9" y="212" transform="rotate(-90 107.9 212)">P3.0</text>
<text x="155.2" y="212.9" transform="rotate(-90 155.2 212.9)">C11</text>
<text x="158.2" y="212.9" transform="rotate(-90 158.2 212.9)">1uF</text>
<text x="89" y="218.6" transform="rotate(-90 89 218.6)">U2</text>
<text x="70.9" y="225.9" transform="rotate(-90 70.9 225.9)">Pin 16 of U2 - Vcc</text>
<text x="80.1" y="225.9" transform="rotate(-90 80.1 225.9)">Pin 15 of U2 - GND</text>
<text x="110.9" y="226.4" transform="rotate(-90 110.9 226.4)">MAX3232CPE</text>
<text x="66.3" y="229" transform="rotate(-90 66.3 229)">POWER CONNECTIONS</text>
<text x="69.4" y="230.5" transform="rotate(-180 69.4 230.5)">VCC</text>
<text x="73.6" y="228.3" transform="rotate(-90 73.6 228.3)">C9</text>
<text x="76.5" y="228.3" transform="rotate(-90 76.5 228.3)">0.1uF</text>
<text x="83.6" y="230.1" transform="rotate(-90 83.6 230.1)">GND</text>
<text x="161.8" y="230.5" transform="rotate(-90 161.8 230.5)">Use a wire for the switch</text>
<text x="55.9" y="234.7" transform="rotate(-90 55.9 234.7)">GND</text>
<text x="103.7" y="234.3" transform="rotate(-90 103.7 234.3)">n/c</text>
<text x="106.8" y="234.3" transform="rotate(-90 106.8 234.3)">n/c</text>
<text x="128.3" y="236.3" transform="rotate(-90 128.3 236.3)">GND</text>
<text x="154.8" y="236.9" transform="rotate(-180 154.8 236.9)">BATT+</text>
<text x="167.2" y="236.9" transform="rotate(-180 167.2 236.9)">BATT-</text>
<text x="83.2" y="244.4" transform="rotate(-180 83.2 244.4)">VCC</text>
<text x="87.5" y="242.2" transform="rotate(-90 87.5 242.2)">C7</text>
<text x="90.4" y="242.2" transform="rotate(-90 90.4 242.2)">0.1uF</text>
<text x="96.7" y="242.2" transform="rotate(-90 96.7 242.2)">C8</text>
<text x="99.6" y="242.2" transform="rotate(-90 99.6 242.2)">0.1uF</text>
<text x="105.2" y="244" transform="rotate(-90 105.2 244)">GND</text>
<text x="115.9" y="242.4" transform="rotate(-90 115.9 242.4)">n/c</text>
<text x="55.9" y="251.7" transform="rotate(-90 55.9 251.7)">GND</text>
<text x="61.7" y="247.4" transform="rotate(-90 61.7 247.4)">Use a wire for the switch</text>
<text x="113.3" y="246.7" transform="rotate(-90 113.3 246.7)">J1</text>
<text x="117.4" y="254.4" transform="rotate(-90 117.4 254.4)">n/c</text>
<text x="120.7" y="254.4" transform="rotate(-90 120.7 254.4)">n/c</text>
<text x="122.2" y="254.4" transform="rotate(-90 122.2 254.4)">n/c</text>
<text x="160.2" y="252.1" transform="rotate(-90 160.2 252.1)">9V Battery Connector</text>
</g>
<g font-size="1.4">
<text x="98.4" y="38.1" transform="rotate(-90 98.4 38.1)">2</text>
<text x="107.7" y="38.1" transform="rotate(-90 107.7 38.1)">2</text>
<text x="116.9" y="38.1" transform="rotate(-90 116.9 38.1)">2</text>
<text x="126.1" y="38.1" transform="rotate(-90 126.1 38.1)">2</text>
<text x="98.4" y="47.8" transform="rotate(-90 98.4 47.8)">1</text>
<text x="107.7" y="47.8" transform="rotate(-90 107.7 47.8)">1</text>
<text x="116.9" y="47.8" transform="rotate(-90 116.9 47.8)">1</text>
<text x="126.1" y="47.8" transform="rotate(-90 126.1 47.8)">1</text>
<text x="84.6" y="154.8" transform="rotate(-90 84.6 154.8)">31</text>
<text x="86.1" y="154.8" transform="rotate(-90 86.1 154.8)">30</text>
<text x="87.6" y="154.8" transform="rotate(-90 87.6 154.8)">29</text>
<text x="90.7" y="154.8" transform="rotate(-90 90.7 154.8)">39</text>
<text x="92.3" y="154.8" transform="rotate(-90 92.3 154.8)">38</text>
<text x="93.8" y="154.8" transform="rotate(-90 93.8 154.8)">37</text>
<text x="95.3" y="154.8" transform="rotate(-90 95.3 154.8)">36</text>
<text x="96.9" y="154.8" transform="rotate(-90 96.9 154.8)">35</text>
<text x="98.4" y="154.8" transform="rotate(-90 98.4 154.8)">34</text>
<text x="100" y="154.8" transform="rotate(-90 100 154.8)">33</text>
<text x="101.5" y="154.8" transform="rotate(-90 101.5 154.8)">32</text>
<text x="104.6" y="154.8" transform="rotate(-90 104.6 154.8)">21</text>
<text x="106.1" y="154.8" transform="rotate(-90 106.1 154.8)">22</text>
<text x="107.7" y="154.8" transform="rotate(-90 107.7 154.8)">23</text>
<text x="109.2" y="154.8" transform="rotate(-90 109.2 154.8)">24</text>
<text x="110.7" y="154.8" transform="rotate(-90 110.7 154.8)">25</text>
<text x="112.3" y="154.8" transform="rotate(-90 112.3 154.8)">26</text>
<text x="113.8" y="154.8" transform="rotate(-90 113.8 154.8)">27</text>
<text x="115.4" y="154.8" transform="rotate(-90 115.4 154.8)">28</text>
<text x="78.4" y="156.8" transform="rotate(-180 78.4 156.8)">40</text>
<text x="82.8" y="156.1" transform="rotate(-180 82.8 156.1)">VDD</text>
<text x="85.2" y="158.2" transform="rotate(-90 85.2 158.2)">EA</text>
<text x="86.8" y="158.9" transform="rotate(-90 86.8 158.9)">ALE</text>
<text x="88.3" y="160" transform="rotate(-90 88.3 160)">PSEN</text>
<text x="91.4" y="158.7" transform="rotate(-90 91.4 158.7)">P00</text>
<text x="92.9" y="158.7" transform="rotate(-90 92.9 158.7)">P01</text>
<text x="94.5" y="158.7" transform="rotate(-90 94.5 158.7)">P02</text>
<text x="96" y="158.7" transform="rotate(-90 96 158.7)">P03</text>
<text x="97.6" y="158.7" transform="rotate(-90 97.6 158.7)">P04</text>
<text x="99.1" y="158.7" transform="rotate(-90 99.1 158.7)">P05</text>
<text x="100.6" y="158.7" transform="rotate(-90 100.6 158.7)">P06</text>
<text x="102.2" y="158.7" transform="rotate(-90 102.2 158.7)">P07</text>
<text x="105.3" y="158.7" transform="rotate(-90 105.3 158.7)">P20</text>
<text x="106.8" y="158.7" transform="rotate(-90 106.8 158.7)">P21</text>
<text x="108.3" y="158.7" transform="rotate(-90 108.3 158.7)">P22</text>
<text x="109.9" y="158.7" transform="rotate(-90 109.9 158.7)">P23</text>
<text x="111.4" y="158.7" transform="rotate(-90 111.4 158.7)">P24</text>
<text x="113" y="158.7" transform="rotate(-90 113 158.7)">P25</text>
<text x="114.5" y="158.7" transform="rotate(-90 114.5 158.7)">P26</text>
<text x="116" y="158.7" transform="rotate(-90 116 158.7)">P27</text>
<text x="120.3" y="156.1" transform="rotate(-180 120.3 156.1)">VSS</text>
<text x="123.4" y="156.8" transform="rotate(-180 123.4 156.8)">20</text>
<text x="82.1" y="165.9" transform="rotate(-90 82.1 165.9)">RESET</text>
<text x="85.2" y="165.9" transform="rotate(-90 85.2 165.9)">X1</text>
<text x="88.3" y="165.9" transform="rotate(-90 88.3 165.9)">X2</text>
<text x="91.4" y="165.9" transform="rotate(-90 91.4 165.9)">P10</text>
<text x="92.9" y="165.9" transform="rotate(-90 92.9 165.9)">P11</text>
<text x="94.5" y="165.9" transform="rotate(-90 94.5 165.9)">P12</text>
<text x="96" y="165.9" transform="rotate(-90 96 165.9)">P13</text>
<text x="97.5" y="165.9" transform="rotate(-90 97.5 165.9)">P14</text>
<text x="99.1" y="165.9" transform="rotate(-90 99.1 165.9)">P15</text>
<text x="100.6" y="165.9" transform="rotate(-90 100.6 165.9)">P16</text>
<text x="102.2" y="165.9" transform="rotate(-90 102.2 165.9)">P17</text>
<text x="105.3" y="165.9" transform="rotate(-90 105.3 165.9)">P30</text>
<text x="106.8" y="165.9" transform="rotate(-90 106.8 165.9)">P31</text>
<text x="108.3" y="165.9" transform="rotate(-90 108.3 165.9)">P32</text>
<text x="109.9" y="165.9" transform="rotate(-90 109.9 165.9)">P33</text>
<text x="111.4" y="165.9" transform="rotate(-90 111.4 165.9)">P34</text>
<text x="113" y="165.9" transform="rotate(-90 113 165.9)">P35</text>
<text x="114.5" y="165.9" transform="rotate(-90 114.5 165.9)">P36</text>
<text x="116" y="165.9" transform="rotate(-90 116 165.9)">P37</text>
<text x="81.5" y="168.3" transform="rotate(-90 81.5 168.3)">9</text>
<text x="84.6" y="169" transform="rotate(-90 84.6 169)">19</text>
<text x="87.6" y="169" transform="rotate(-90 87.6 169)">18</text>
<text x="90.7" y="168.3" transform="rotate(-90 90.7 168.3)">1</text>
<text x="92.3" y="168.3" transform="rotate(-90 92.3 168.3)">2</text>
<text x="93.8" y="168.3" transform="rotate(-90 93.8 168.3)">3</text>
<text x="95.3" y="168.3" transform="rotate(-90 95.3 168.3)">4</text>
<text x="96.9" y="168.3" transform="rotate(-90 96.9 168.3)">5</text>
<text x="98.4" y="168.3" transform="rotate(-90 98.4 168.3)">6</text>
<text x="100" y="168.3" transform="rotate(-90 100 168.3)">7</text>
<text x="101.5" y="168.3" transform="rotate(-90 101.5 168.3)">8</text>
<text x="104.6" y="169" transform="rotate(-90 104.6 169)">10</text>
<text x="106.1" y="168.9" transform="rotate(-90 106.1 168.9)">11</text>
<text x="107.7" y="169" transform="rotate(-90 107.7 169)">12</text>
<text x="109.2" y="169" transform="rotate(-90 109.2 169)">13</text>
<text x="110.7" y="169" transform="rotate(-90 110.7 169)">14</text>
<text x="112.3" y="169" transform="rotate(-90 112.3 169)">15</text>
<text x="113.8" y="169" transform="rotate(-90 113.8 169)">16</text>
<text x="115.4" y="169" transform="rotate(-90 115.4 169)">17</text>
<text x="151.4" y="208.5" transform="rotate(-90 151.4 208.5)">IN</text>
<text x="151.4" y="205.5" transform="rotate(-90 151.4 205.5)">OUT</text>
<text x="153.6" y="207.1" transform="rotate(-90 153.6 207.1)">GND</text>
<text x="90.7" y="215.2" transform="rotate(-90 90.7 215.2)">1</text>
<text x="93.8" y="215.2" transform="rotate(-90 93.8 215.2)">3</text>
<text x="96.9" y="215.2" transform="rotate(-90 96.9 215.2)">4</text>
<text x="100" y="215.2" transform="rotate(-90 100 215.2)">5</text>
<text x="103" y="215.2" transform="rotate(-90 103 215.2)">11</text>
<text x="104.6" y="215.2" transform="rotate(-90 104.6 215.2)">10</text>
<text x="106.1" y="215.2" transform="rotate(-90 106.1 215.2)">12</text>
<text x="107.7" y="215.2" transform="rotate(-90 107.7 215.2)">9</text>
<text x="91.4" y="220.5" transform="rotate(-90 91.4 220.5)">C1+</text>
<text x="94.5" y="220.1" transform="rotate(-90 94.5 220.1)">C1-</text>
<text x="97.5" y="220.5" transform="rotate(-90 97.5 220.5)">C2+</text>
<text x="100.6" y="220.1" transform="rotate(-90 100.6 220.1)">C2-</text>
<text x="103.7" y="220.8" transform="rotate(-90 103.7 220.8)">T1IN</text>
<text x="105.3" y="220.8" transform="rotate(-90 105.3 220.8)">T2IN</text>
<text x="150.8" y="221.4" transform="rotate(-90 150.8 221.4)">1</text>
<text x="156.9" y="221.4" transform="rotate(-90 156.9 221.4)">3</text>
<text x="47.6" y="224.5" transform="rotate(-90 47.6 224.5)">5</text>
<text x="92.9" y="227.5" transform="rotate(-90 92.9 227.5)">V+</text>
<text x="96" y="227.5" transform="rotate(-90 96 227.5)">V-</text>
<text x="103.7" y="227.5" transform="rotate(-90 103.7 227.5)">T1OUT</text>
<text x="105.3" y="227.5" transform="rotate(-90 105.3 227.5)">T2OUT</text>
<text x="106.8" y="222.4" transform="rotate(-90 106.8 222.4)">R1OUT</text>
<text x="106.8" y="227.5" transform="rotate(-90 106.8 227.5)">R1IN</text>
<text x="108.3" y="222.4" transform="rotate(-90 108.3 222.4)">R2OUT</text>
<text x="108.3" y="227.5" transform="rotate(-90 108.3 227.5)">R2IN</text>
<text x="44.5" y="231.1" transform="rotate(-90 44.5 231.1)">4</text>
<text x="50.7" y="231.1" transform="rotate(-90 50.7 231.1)">6</text>
<text x="92.3" y="231.1" transform="rotate(-90 92.3 231.1)">2</text>
<text x="95.3" y="231.1" transform="rotate(-90 95.3 231.1)">6</text>
<text x="103" y="231.8" transform="rotate(-90 103 231.8)">14</text>
<text x="104.6" y="231.1" transform="rotate(-90 104.6 231.1)">7</text>
<text x="106.1" y="231.8" transform="rotate(-90 106.1 231.8)">13</text>
<text x="107.7" y="231.1" transform="rotate(-90 107.7 231.1)">8</text>
<text x="153.9" y="228" transform="rotate(-90 153.9 228)">2</text>
<text x="47.6" y="241.4" transform="rotate(-90 47.6 241.4)">2</text>
<text x="115.4" y="244.5" transform="rotate(-90 115.4 244.5)">1</text>
<text x="116.9" y="244.5" transform="rotate(-90 116.9 244.5)">2</text>
<text x="118.4" y="244.5" transform="rotate(-90 118.4 244.5)">3</text>
<text x="120" y="244.5" transform="rotate(-90 120 244.5)">4</text>
<text x="121.5" y="244.5" transform="rotate(-90 121.5 244.5)">5</text>
<text x="44.5" y="248" transform="rotate(-90 44.5 248)">1</text>
<text x="50.7" y="248" transform="rotate(-90 50.7 248)">3</text>
<text x="116.9" y="251.1" transform="rotate(-90 116.9 251.1)">6</text>
<text x="118.4" y="251.1" transform="rotate(-90 118.4 251.1)">7</text>
<text x="120" y="251.1" transform="rotate(-90 120 251.1)">8</text>
<text x="121.5" y="251.1" transform="rotate(-90 121.5 251.1)">9</text>
</g>
<g font-size="1.2">
<text x="43.2" y="245.9" transform="rotate(-90 43.2 245.9)">SW5</text>
<text x="54" y="245.9" transform="rotate(-90 54 245.9)">SW_DPDT</text>
</g>
</svg>
